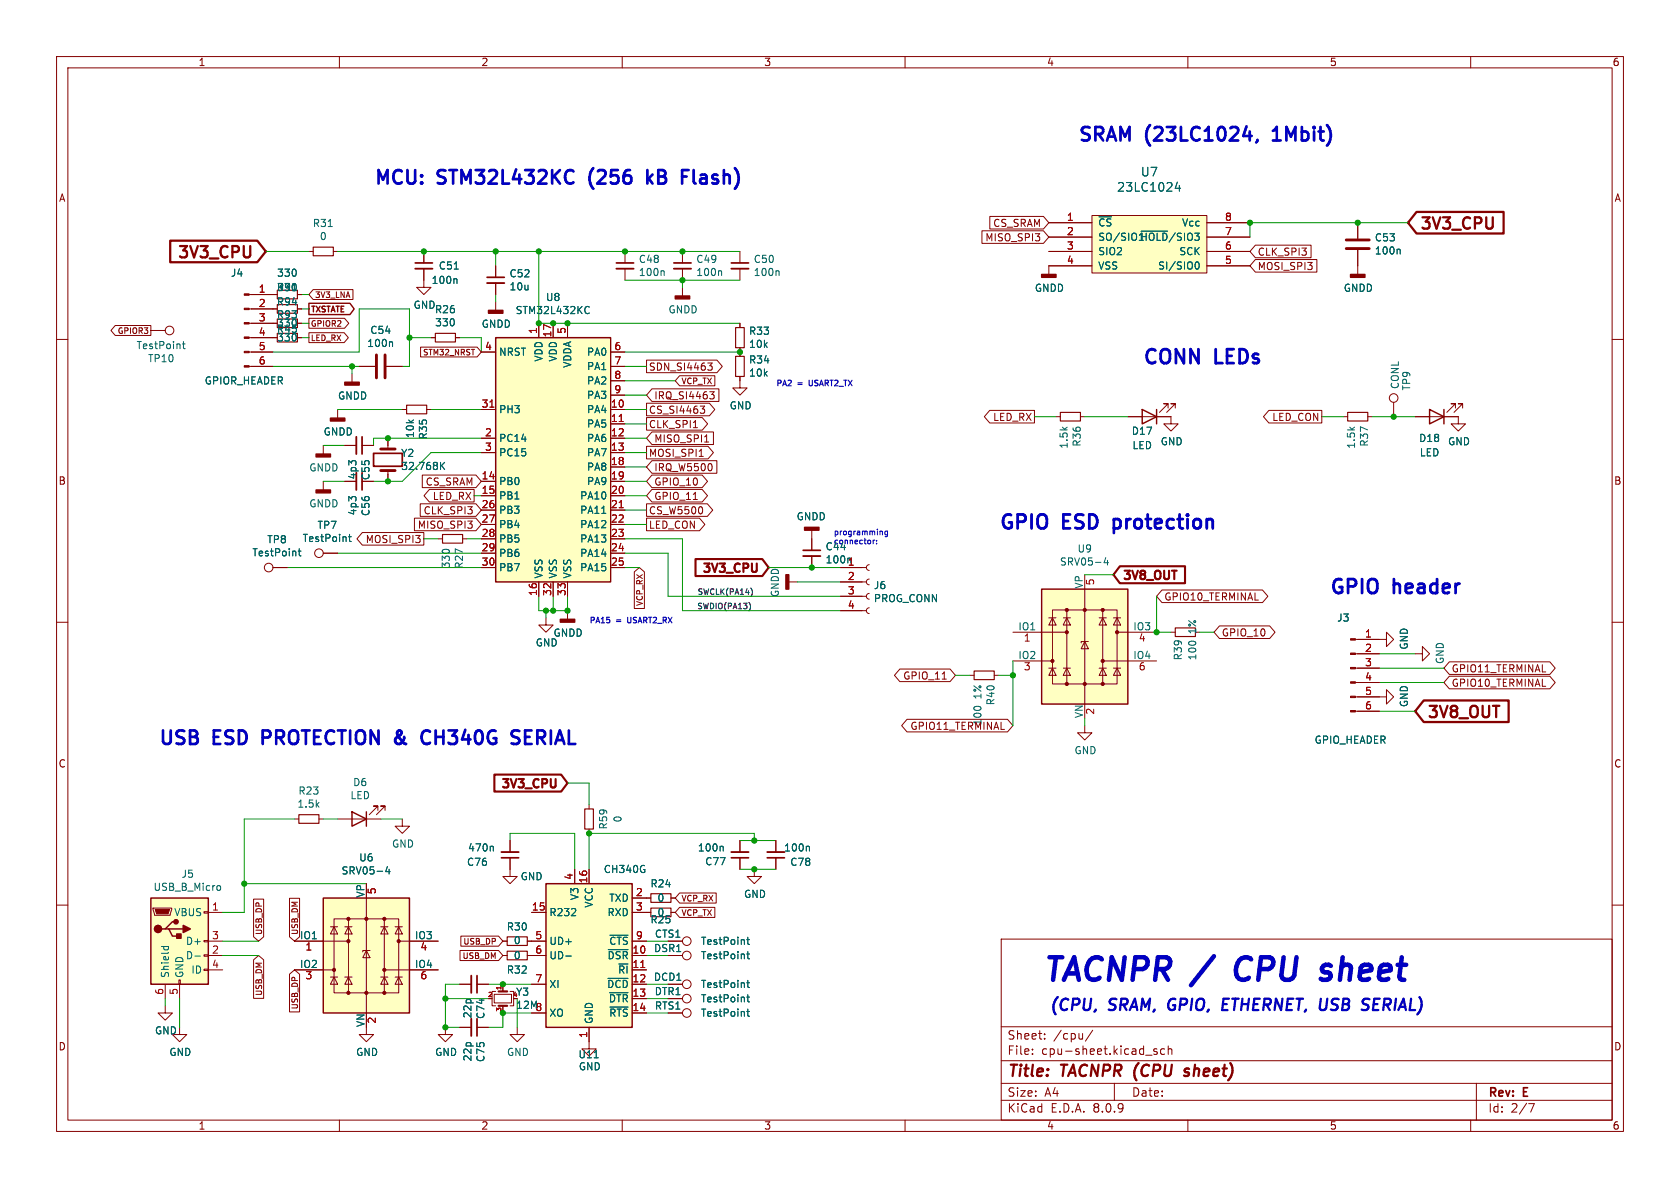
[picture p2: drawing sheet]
<svg xmlns="http://www.w3.org/2000/svg" width="297mm" height="210mm" viewBox="0 0 297 210" stroke-linecap="round" stroke-linejoin="round" font-family="sans-serif">
<g fill="none" stroke="#840000" stroke-width=".18">
<path d="M10 10h277v190h-277zM12 12h273v186h-273zM60 10v2M110 10v2M160 10v2M210 10v2M260 10v2M10 60h2M285 60h2M10 110h2M96.5 109.2v1.3h1.3l-1.3 1.3-1.3-1.3h1.3M285 110h2"/>
<path d="M10 160h2M81.3 174h2M84.3 174h2.1M87.4 175.8h3v1.5h-3zM87.6 175.3h-.6v2.5h.6M88.9 174v1.3M88.9 177.8v1.3M88.9 166.4h.8M90.2 175.3h.6v2.5h-.6M93.2 166.4h.8M177 166h108v32h-108zM285 160h2"/>
<path d="M60 198v2M81.3 181.6h2M84.3 181.6h2.1M91.4 181.6v1.3h1.3l-1.3 1.3-1.2-1.3h1.2M104.1 184.2v1.2h1.3l-1.3 1.3-1.2-1.3h1.2M110 198v2M160 198v2M177 194.5h108M177 191.5h108M177 187.5h108M177 181.5h108M182.5 186.3v.1"/>
<path d="M182.5 185.5v.1M184.7 183.6v.1M184.7 182.8v.1M193.2 182.1l-1.3 2M197 191.5v3M204.5 185.5l-.3-.1-.2 .2v.2l.5 .2v.3h-.5M205.9 185.5l-.4-.1-.3 .3v.4l.1 .2h.6M206.5 185.5l.2-.1 .4 .1 .1 .9M206.5 184.9v1.5M210 198v2M260 198v2M261 191.5v6.5"/>
<path d="M270.2 195.1h1l-.6 1.5"/>
</g>
<path d="M210.2 189a.49 .49 0 0 0-.8 .3l.1 .1 .6 .2 .1 .3-.3 .3-.6-.1" fill="none" stroke="#840000" stroke-width=".4"/>
<path d="M88.1 175.3h1.6M88.1 177.8h1.6" fill="none" stroke="#840000" stroke-width=".38"/>
<path d="M83.3 172.5v3M83.3 180.1v3" fill="none" stroke="#840000" stroke-width=".33"/>
<path d="M84.3 172.5v3M84.3 180.1v3" fill="none" stroke="#840000" stroke-width=".3"/>
<path d="M89.7 165.6h3.5v1.5h-3.5z" fill="none" stroke="#840000" stroke-width=".2"/>
<path d="M96.5 156.2h15.3v25.4h-15.3z" fill="#ffffc2"/>
<path d="M96.5 156.2h15.3v25.4h-15.3z" fill="none" stroke="#840000" stroke-width=".25"/>
<g fill="none" stroke="#840000" stroke-width=".18">
<path d="M100.3 108v1.5M239.6 113h5.5v-1.2l1.3 1.2-1.3 1.3v-1.3M239.6 118.1h4.2M239.6 115.6h4.2M250.2 115.6h1.3v-1.3l1.2 1.3-1.2 1.2v-1.2M239.6 125.7h4.2M239.6 123.2h4.2M239.6 120.7h4.2M90.2 151.6v3.3h1.2l-1.2 1.3-1.3-1.3h1.3M90.2 148.6v2M101.6 153.7v2.5M104.1 142.2v.8"/>
<path d="M104.1 146.6v.7M104.1 153.7v2.5M111.8 158.8h3.3M118.6 158.8h.8M88.9 168.9h.8M93.2 168.9h3.3M94 174h2.5M94 179.1h2.5M94 161.3h2.5M94 166.4h2.5M111.8 168.9h2.5M111.8 171.5h2.5"/>
<path d="M111.8 174h2.5M111.8 176.5h2.5M111.8 179.1h2.5M111.8 161.3h3.3M111.8 166.4h2.5M118.6 161.3h.8M104.1 181.6v2.6"/>
</g>
<path d="M87 149.6l.2 .2v.6M100 169h1M107.5 172.9h3.5M107.5 167.9h3.5M107.8 175.5h3.2M107.8 178h3.2M107.8 165.3h3.2M105 187h.8" fill="none" stroke="#006464" stroke-width=".18"/>
<path d="M113.3 171h.7" fill="none" stroke="#a90000" stroke-width=".18"/>
<path d="M103.4 143h1.5v3.6h-1.5zM115.1 158h3.5v1.5h-3.5zM89.7 168.1h3.5v1.6h-3.5zM115.1 160.5h3.5v1.6h-3.5z" fill="none" stroke="#840000" stroke-width=".2"/>
<path d="M99.1 109.5h2.5v.5h-2.5z" fill="#840000" stroke="#840000" stroke-width=".25"/>
<path d="M88.6 150.6h3.1" fill="none" stroke="#840000" stroke-width=".33"/>
<path d="M88.6 151.6h3.1" fill="none" stroke="#840000" stroke-width=".3"/>
<g fill="#840000" stroke="#840000" stroke-width=".18">
<path d="M238.8 125.6h.8v.3h-.8z"/>
<path d="M238.8 123.1h.8v.2h-.8z"/>
<path d="M238.8 120.5h.8v.3h-.8z"/>
<path d="M238.8 118h.8v.2h-.8z"/>
<path d="M238.8 115.4h.8v.3h-.8z"/>
<path d="M238.8 112.9h.8v.3h-.8z"/>
</g>
<path d="M87.6 59.7h20.3v43.2h-20.3z" fill="#ffffc2"/>
<path d="M87.6 59.7h20.3v43.2h-20.3z" fill="none" stroke="#840000" stroke-width=".25"/>
<g fill="none" stroke="#840000" stroke-width=".18">
<path d="M74.9 47.5v3.3h1.3l-1.3 1.3-1.2-1.3h1.2M74.9 44.5v2M76.2 59.7h.8M80.5 59.7h.8M87.6 47v2M87.6 50v2.1M87.6 53.3v1.6M95.2 57.2v2.5M97.8 57.2v2.5M100.3 57.2v2.5M110.5 44.5v2M110.5 47.5v2"/>
<path d="M120.6 44.5v2M120.6 47.5v2M120.6 50.8v1.5M71.1 72.4h.8M75.4 72.4h.8M85.1 72.4h2.5M85.1 77.5h2.5M85.1 62.2h2.5M107.9 72.4h2.6M107.9 74.9h2.6M107.9 77.5h2.6M107.9 62.2h2.6"/>
<path d="M107.9 64.8h2.6M107.9 67.3h2.6M107.9 69.9h2.6M85.1 80h2.5M85.1 85.1h2.5M85.1 87.6h2.5M85.1 90.2h2.5M85.1 92.7h2.5M85.1 95.3h2.5M85.1 97.8h2.5M107.9 80h2.6M107.9 85.1h2.6"/>
<path d="M107.9 87.6h2.6M107.9 82.6h2.6M107.9 90.2h2.6M107.9 92.7h2.6M107.9 95.3h2.6M107.9 97.8h2.6M85.1 100.3h2.5M95.2 102.9v2.5M97.8 102.9v2.5M100.3 102.9v2.5M107.9 100.3h2.6"/>
</g>
<path d="M86.6 72h.7M109.5 74.5h.7M109.5 89.8h.7" fill="none" stroke="#a90000" stroke-width=".18"/>
<path d="M80.3 47.6h.7M80.6 49.3l.2 .1v.7M103.6 54.2h.3l.3 .1M104.2 55.3l-.3 .1h-.3M117.2 47.9l.2 .1v.7M127.4 47.9l.2 .1v.7M106.4 90.7h.7" fill="none" stroke="#006464" stroke-width=".18"/>
<path d="M77 58.9h3.5v1.6h-3.5zM71.9 71.6h3.5v1.6h-3.5z" fill="none" stroke="#840000" stroke-width=".2"/>
<path d="M73.4 47.5h3.1M86.1 50h3.1M109 47.5h3M119.1 47.5h3.1" fill="none" stroke="#840000" stroke-width=".33"/>
<path d="M73.4 46.5h3.1M86.1 49h3.1M109 46.5h3M119.1 46.5h3.1" fill="none" stroke="#840000" stroke-width=".3"/>
<g fill="#840000" stroke="#840000" stroke-width=".25">
<path d="M119.4 52.3h2.5v.5h-2.5z"/>
<path d="M86.4 54.9h2.5v.5h-2.5z"/>
</g>
<path d="M26.7 158.8h10.1v15.2h-10.1z" fill="#ffffc2"/>
<path d="M201.9 72.4l2.6 1.3-2.6 1.2zM204.5 72.4v2.5M252.7 72.4l2.6 1.3-2.6 1.2zM255.3 72.4v2.5M26.7 158.8h10.1v15.2h-10.1zM62.2 143.5l2.6 1.3-2.6 1.3zM64.8 143.5v2.6M29.2 164.2h.6l.7 1.3h1.2M29.8 164.2h2.6M31.1 162.9h-.6l-1.3 1.3h-.6" fill="none" stroke="#840000" stroke-width=".25"/>
<g fill="#840000" stroke="#840000" stroke-width=".25">
<path d="M32.4 163.6l1.3 .6-1.3 .6z"/>
<path d="M31.2 165.1h.8v.8h-.8z"/>
<path d="M138.9 101.6h.5v2.5h-.5z"/>
<path d="M238.8 48.5h2.5v.5h-2.5z"/>
<path d="M142.2 93.2h2.6v.5h-2.6z"/>
<circle cx="27.9" cy="164.2" r=".63"/>
<circle cx="31.1" cy="162.9" r=".38"/>
</g>
<g fill="none" stroke="#840000" stroke-width=".18">
<path d="M240 39.4v2.8M130.8 44.5v2M130.8 47.5v2M130.8 57.2v.7M240 44.2v4.3M130.8 61.5v1.5M130.8 66.5v.8M186.7 73.7h.8M191 73.7h.8M199.4 73.7h7.6v1.2h1.3l-1.3 1.3-1.3-1.3h1.3M206.5 72.1v-.7h-.8h.8l-1.5 1.5M207.8 72.1v-.7h-.8h.8l-1.6 1.5"/>
<path d="M246.4 71.1v2.6M250.2 73.7h7.6v1.2h1.3l-1.3 1.3-1.3-1.3h1.3M257.3 72.1v-.7h-.8h.8l-1.5 1.5M258.6 72.1v-.7h-.8h.8l-1.6 1.5M143.5 93.7v1.6M153.7 99.8l-.4 .2-.1 .3 .1 .4 .4 .1M139.4 102.9h1.6M148.6 108h4.6M148.6 105.4h4.6M148.6 102.9h4.6M148.6 100.3h4.6M153.7 107.4l-.4 .2-.1 .4 .1 .3 .4 .2"/>
<path d="M153.7 104.9l-.4 .2-.1 .3 .1 .4 .4 .1M153.7 102.4l-.4 .1-.1 .4 .1 .3 .4 .2M52.1 144.8h.7M56.4 144.8h.7M59.7 144.8h7.6M66.8 143.3v-.8h-.8h.8l-1.5 1.5M68.1 143.3v-.8h-.8h.8l-1.6 1.5M27.1 160.5h3.3v.3l-.3 1h-2.8zM29.2 177.8v1.3h1.3l-1.3 1.2-1.3-1.2h1.3M29.2 174v2.5M31.6 173.2h.3v.8h-.3zM31.7 174v2.5"/>
<path d="M36.1 171.3h.7v.3h-.7zM36.1 168.8h.7v.2h-.7zM36.1 166.2h.7v.3h-.7zM36.1 161.2h.7v.2h-.7zM36.8 161.3h2.6M36.8 168.9h2.6M36.8 166.4h2.6M36.8 171.5h2.6M31.7 181.6v1.3h1.3l-1.3 1.3-1.2-1.3h1.2"/>
<circle cx="246.4" cy="70.4" r=".76"/>
</g>
<path d="M27.4 160.8h2.6l-.3 .7h-2z" fill="#840000" stroke="#840000" stroke-width=".18"/>
<path d="M137.6 47.9l.1 .1v.7M247.4 44.1l.1 .1v.7M38.6 156.6h.3l.1 .2-.1 .5-.3 .1M28.5 167.3h1.3M29 167.3l-.1 .4M29.7 167.3l.1 .4M34.4 169h1" fill="none" stroke="#006464" stroke-width=".18"/>
<path d="M130 57.9h1.6v3.6h-1.6zM130 63h1.6v3.5h-1.6zM187.5 72.9h3.5v1.5h-3.5zM52.8 144h3.6v1.5h-3.6z" fill="none" stroke="#840000" stroke-width=".2"/>
<path d="M129.3 47.5h3" fill="none" stroke="#840000" stroke-width=".33"/>
<path d="M129.3 46.5h3" fill="none" stroke="#840000" stroke-width=".3"/>
<path d="M238 43.9h4.1M238 42.4h4.1" fill="none" stroke="#840000" stroke-width=".51"/>
<path d="M193 38.1h20.4v10.2h-20.4z" fill="#ffffc2"/>
<g fill="none" stroke="#840000" stroke-width=".18">
<path d="M185.4 39.4h7.6M193 38.1h20.4v10.2h-20.4zM213.4 39.4h7.6M54.6 44.5h.8M58.9 44.5h.8M185.4 41.9h7.6M185.4 44.5h7.6M193 47h-7.6v1.5M213.4 41.9h7.6M213.4 44.5h7.6M213.4 47h7.6M130.8 67.3v1.3h1.3l-1.3 1.3-1.3-1.3h1.3"/>
<path d="M237.5 73.7h.8M241.8 73.7h.8M143.5 95.3v2M143.5 98.3v2M243.8 123.2h1.3v-1.3l1.3 1.3-1.3 1.3v-1.3M130.8 148.6v2M130.8 151.6v2.1M133.3 153.7v1.2h1.3l-1.3 1.3-1.2-1.3h1.2M137.2 148.6v2M137.2 151.6v2.1M118.1 166.4h2.5M118.1 168.9h2.5"/>
<path d="M118.1 176.5h2.5M118.1 179.1h2.5M118.1 174h2.5"/>
<circle cx="121.4" cy="179.1" r=".76"/>
<circle cx="121.4" cy="174" r=".76"/>
<circle cx="121.4" cy="168.9" r=".76"/>
<circle cx="121.4" cy="166.4" r=".76"/>
<circle cx="121.4" cy="176.5" r=".76"/>
</g>
<g fill="none" stroke="#006464" stroke-width=".18">
<path d="M208.1 32.2l-.3 1.1h.9M208.5 32.8v1M58 40.1h.8M201.7 40.9h4.7M211.3 46.5l.3-.2a.68 .68 0 0 1 .4 .6 .68 .68 0 0 1-.4 .7l-.3-.3M127.7 149.6l.2 .2v.6M142.9 149.6l.2 .2v.6M132 166.1h.5M132 168.6h.5M132 176.3h.5M132 178.8h.5M132 173.7h.5"/>
<path d="M132.2 165.7v1.1l.3 .1M132.2 168.2v1.1l.3 .2M132.2 173.3v1.1l.3 .2M132.2 175.8v1.1l.3 .2M132.2 178.4v1.1l.3 .1"/>
</g>
<path d="M184.1 48.5h2.6v.5h-2.6z" fill="#840000" stroke="#840000" stroke-width=".25"/>
<path d="M55.4 43.7h3.5v1.5h-3.5zM238.3 72.9h3.5v1.5h-3.5z" fill="none" stroke="#840000" stroke-width=".2"/>
<path d="M142 98.3h3M129.3 150.6h3M135.6 150.6h3.1" fill="none" stroke="#840000" stroke-width=".33"/>
<path d="M142 97.3h3M129.3 151.6h3M135.6 151.6h3.1" fill="none" stroke="#840000" stroke-width=".3"/>
<path d="M184.1 104.1h15.3v20.4h-15.3z" fill="#ffffc2"/>
<g fill="none" stroke="#840000" stroke-width=".18">
<path d="M48.3 52.1h.7M52.6 52.1h.7M59.7 72.4v1.5M61 78.7h2M63.5 64.8h2.8M64 78.7h2M68.3 64.8h2.8M68.6 77.5v1.9M57.1 97.8h2.6M57.1 85.1v1.5M68.6 83.2v1.9M77.5 95.3h.7"/>
<path d="M81.8 95.3h.7M48.3 100.3h2.5M171.4 119.4h.8M175.8 119.4h.7M179.1 111.8h9.5M179.1 116.8h7M185.4 118.1h1.3M185.4 109.2h1.3M186.1 107.8h11.4v13.1h-11.4zM186.1 118.1l.6 1.3h-1.3zM186.1 109.2l.6 1.3h-1.3zM188 118.1h1.2"/>
<path d="M188 109.2h1.2M188.6 118.1l.6 1.3h-1.2zM188.6 109.2l.6 1.3h-1.2zM188.6 107.8v13.1M191.8 113.4l.6 1.3h-1.3zM191.8 104.1v20.4M192.4 113.4h-1.3v.3M194.3 118.1h1.3M194.3 109.2h1.3M194.9 118.1l.7 1.3h-1.3zM194.9 109.2l.7 1.3h-1.3zM194.9 107.8v13.1"/>
<path d="M194.9 116.8h9.6M196.8 118.1h1.3M196.8 109.2h1.3M197.5 118.1l.6 1.3h-1.3zM197.5 109.2l.6 1.3h-1.3zM197.5 111.8h7M207 111.8h.8M191.8 128.3v1.2h1.2l-1.2 1.3-1.3-1.3h1.3M64.8 181.6v1.3h1.2l-1.2 1.3-1.3-1.3h1.3"/>
<circle cx="56.4" cy="97.8" r=".76"/>
<circle cx="47.5" cy="100.3" r=".76"/>
</g>
<path d="M184.1 104.1h15.3v20.4h-15.3z" fill="none" stroke="#840000" stroke-width=".25"/>
<g fill="#840000" stroke="#840000" stroke-width=".18">
<circle cx="186.1" cy="116.8" r=".28"/>
<circle cx="188.6" cy="120.9" r=".28"/>
<circle cx="188.6" cy="111.8" r=".28"/>
<circle cx="188.6" cy="107.8" r=".28"/>
<circle cx="191.8" cy="120.9" r=".28"/>
<circle cx="191.8" cy="107.8" r=".28"/>
<circle cx="194.9" cy="120.9" r=".28"/>
<circle cx="194.9" cy="116.8" r=".28"/>
<circle cx="194.9" cy="107.8" r=".28"/>
<circle cx="197.5" cy="111.8" r=".28"/>
</g>
<path d="M51.7 51.4h.7M69.2 60.4l.2 .2v.7M52.7 97.4h.5M52.9 97v1.1l.3 .2M61.6 94.9h.5M61.8 94.5v1l.3 .2M78.1 82.3l.5 .7M78.6 81.7l-.7 .8M195.5 98.6l-.3 .9h.8M195.8 99v.9" fill="none" stroke="#006464" stroke-width=".18"/>
<path d="M49 51.3h3.6v1.5h-3.6zM78.2 94.5h3.6v1.5h-3.6zM172.2 118.6h3.6v1.5h-3.6zM207.8 111h3.5v1.5h-3.5z" fill="none" stroke="#840000" stroke-width=".2"/>
<path d="M64 77.2v3.1M66 80.1h5.1v2.3h-5.1z" fill="none" stroke="#840000" stroke-width=".3"/>
<path d="M66.5 62.7v4.1M67.3 79.4h2.5M68.1 62.7v4.1M67.3 83.2h2.5" fill="none" stroke="#840000" stroke-width=".51"/>
<g fill="#840000" stroke="#840000" stroke-width=".25">
<path d="M58.4 73.9h2.6v.5h-2.6z"/>
<path d="M55.9 86.6h2.5v.5h-2.5z"/>
</g>
<path d="M63 77.2v3.1" fill="none" stroke="#840000" stroke-width=".33"/>
<path d="M57.1 158.8h15.3v20.3h-15.3z" fill="#ffffc2"/>
<g fill="none" stroke="#840000" stroke-width=".18">
<path d="M175 38.3h9.5l.9 1.1-.9 1.1h-9.5zM185.4 39.4h7.6M213.4 39.4h7.6M240 39.4v2.8M20.4 57.5h6.3v1.8h-6.3l-.8-.9zM26.7 58.4h2.5M44 59.7h5M44 54.6h5M44 57.2h5M44 52.1h5M52.6 59.7h.7M52.6 54.6h.7"/>
<path d="M52.6 57.2h.7M52.6 52.1h.7M54.6 56.3h6.3l.8 .9-.8 .8h-6.3zM54.6 58.8h6.2l.8 .9-.8 .9h-6.2zM55.4 51.2h7v1.7h-7l-.8-.8zM74.9 44.5v2M74.9 47.5v2M76.2 59.7h.8M80.5 59.7h.8M87.6 47v2M87.6 50v2.1M95.2 57.2v2.5"/>
<path d="M97.8 57.2v2.5M100.3 57.2v2.5M130.8 57.2v.7M173.6 40.8h10.9l.9 1.1-.9 1.1h-10.9zM185.4 41.9h7.6M185.4 44.5h7.6M185.4 47h7.6M213.4 41.9h7.6M213.4 44.5h7.6M213.4 47h7.6M221.9 43.3h9.9v2.3h-9.9l-.9-1.1zM221.9 45.9h10.9v2.2h-10.9l-.9-1.1z"/>
<path d="M240 44.2v2.8M44 64.8h4.3M44 62.2h4.3M57.1 78.7v1.6M61 78.7h2M62.2 66v1.6M63.5 64.8h2.8M64 78.7h2M68.3 64.8h2.8M68.6 77.5v1.2M71.1 72.4h.8M74.4 61.4h9.9l.8 .8-.8 .9h-9.9z"/>
<path d="M75.4 72.4h.8M85.1 62.2h2.5M85.1 72.4h2.5M85.1 77.5h2.5M107.9 64.8h2.6M107.9 62.2h2.6M107.9 72.4h2.6M107.9 74.9h2.6M107.9 77.5h2.6M107.9 67.3h2.6M107.9 69.9h2.6M114.3 78.9h10.9l.9 1.1-.9 1.1h-10.9z"/>
<path d="M114.3 71.3h11.1l1 1.1-1 1.1h-11.1zM114.3 73.8h9.8l1 1.1-1 1.1h-9.8zM114.3 63.7h12.4l1 1.1-1 1.1h-12.4zM115.3 76.4h10.8v2.2h-10.8l-1-1.1zM115.3 68.7h11.8v2.3h-11.8l-1-1.1zM120.1 66.4h6.3v1.8h-6.3l-.7-.9zM122.6 75.6h.7M123.8 71.8h.8l-.4 .5 .3 .1 .1 .4-.3 .3h-.3M124.6 78.1h.7M125.1 64.2h.8l-.4 .5 .3 .1 .1 .4-.2 .2h-.4M125.5 69.3h.8l-.5 .4 .4 .2 .1 .4-.3 .2h-.4M130.8 61.5v1.5"/>
<path d="M130.8 66.5v.8M175 72.5h7.9v2.3h-7.9l-1-1.1zM199.4 73.7h2.5M204.5 73.7h2.5M224.3 72.5h9.4v2.3h-9.4l-.9-1.1zM250.2 73.7h2.5M255.3 73.7h2.5M57.1 97.8h2.6M61 85.1h2M64.1 94.1h10.8v2.3h-10.8l-1-1.1zM68.6 83.8v1.3M73.3 91.6h10.8l1 1.1-1 1.1h-10.8z"/>
<path d="M74.3 89.1h9.8l1 1.1-1 1.1h-9.8zM74.7 84h9.4l1 1.1-1 1.1h-9.4zM75.9 86.5h7.9v2.2h-7.9l-.9-1.1zM85.1 85.1h2.5M85.1 97.8h2.5M85.1 80h2.5M85.1 87.6h2.5M85.1 90.2h2.5M85.1 92.7h2.5M85.1 95.3h2.5M107.9 85.1h2.6M107.9 97.8h2.6"/>
<path d="M107.9 80h2.6M107.9 87.6h2.6M107.9 82.6h2.6M107.9 90.2h2.6M107.9 92.7h2.6M107.9 95.3h2.6M114.3 91.6h9.4l.9 1.1-.9 1.1h-9.4zM114.3 89.1h10.8l.9 1.1-.9 1.1h-10.8zM115.3 81.4h11.4v2.3h-11.4l-1-1.1zM115.3 84h8.8l1 1.1-1 1.1h-8.8l-1-1.1zM115.3 86.5h8.8l1 1.1-1 1.1h-8.8l-1-1.1zM122.6 88.3h.7"/>
<path d="M123.6 80.7h.7M125.8 82.2v.8M143.5 95.3v2M143.5 98.3v2M48.3 100.3h2.5M85.1 100.3h2.5M95.2 102.9v2.5M97.8 102.9v2.5M100.3 102.9v2.5M107.9 100.3h2.6M112.1 101.1l.9-.8 .9 .8v6.5h-1.8zM148.6 100.3h3.8"/>
<path d="M148.6 102.9h3.8M148.6 105.4h3.8M148.6 108h3.8M159.1 118.3h8.9l.9 1.1-.9 1.1h-8.9l-1-1.1zM205.4 104.3h17.8l.9 1.1-.9 1.1h-17.8l-.9-1.1zM215.6 110.6h8.9l.9 1.2-.9 1.1h-8.9l-1-1.1zM240 113h3.8M240 115.6h3.8M240 118.1h3.8M256.2 119.5h17.8l.9 1.2-.9 1.1h-17.8l-.9-1.1zM256.2 117h17.8l.9 1.1-.9 1.1h-17.8l-.9-1.1zM160.3 127.2h17.8l1 1.1-1 1.1h-17.8l-.9-1.1z"/>
<path d="M166.6 120.1h.7M240 120.7h3.8M240 123.2h3.8M240 125.7h3.8M44.8 158.9h1.8v6.7l-.9 .8-.9-.8zM51.2 158.8h1.8v6.8l-.9 .8-.9-.8zM64.8 158.8v20.3M71.1 144.8v1.3h1.3l-1.3 1.2-1.3-1.2h1.3M90.2 148.6v2M90.2 151.6v2.1M101.6 153.7v2.5M104.1 153.7v2.5"/>
<path d="M111.8 158.8h3.3M118.6 158.8h.8M120.1 157.9h6.5v1.7h-6.5l-.7-.8zM130.8 148.6v2M130.8 151.6v2.1M137.2 148.6v2M137.2 151.6v2.1M44.8 169.7l.9-.8 .9 .8v6.8h-1.8zM51.2 172.2l.9-.7 .9 .7v6.7h-1.8zM52.1 166.4h9.5M52.1 171.5h7M58.4 172.7h1.3"/>
<path d="M58.4 163.8h1.3M59.1 162.4h11.4v13.1h-11.4zM59.1 172.7l.6 1.3h-1.3zM59.1 163.8l.6 1.3h-1.3zM61 172.7h1.2M61 163.8h1.2M61.6 172.7l.6 1.3h-1.2zM61.6 163.8l.6 1.3h-1.2zM61.6 162.4v13.1M64.8 168l.6 1.3h-1.3zM65.4 168h-1.3v.3M67.3 172.7h1.3"/>
<path d="M67.3 163.8h1.3M67.9 172.7l.7 1.3h-1.3zM67.9 163.8l.7 1.3h-1.3zM67.9 162.4v13.1M67.9 171.5h9.6M69.8 172.7h1.3M69.8 163.8h1.3M70.5 172.7l.6 1.3h-1.3zM70.5 163.8l.6 1.3h-1.3zM70.5 166.4h7M81.3 174h2M81.3 168h6.8l.8 .9-.8 .9h-6.8z"/>
<path d="M81.5 165.5h6.6l.8 .9-.8 .9h-6.6zM84.3 174h2.1M88.9 166.4h.8M88.9 168.9h.8M88.9 174v1.3M88.9 177.8v1.3M93.2 166.4h3.3M93.2 168.9h3.3M94 174h2.5M94 179.1h2.5M94 161.3h2.5M111.8 166.4h2.5"/>
<path d="M111.8 171.5h2.5M111.8 174h2.5M111.8 168.9h2.5M111.8 176.5h2.5M111.8 179.1h2.5M111.8 161.3h3.3M118.1 166.4h2.5M118.1 174h2.5M118.1 168.9h2.5M118.1 176.5h2.5M118.1 179.1h2.5M118.6 161.3h.8"/>
<path d="M120.1 160.4h6.3v1.8h-6.3l-.7-.9zM78.7 181.6v1.3h1.3l-1.3 1.3-1.2-1.3h1.2M81.3 181.6h2M84.3 181.6h2.1M104.1 181.6v2.6"/>
<circle cx="30" cy="58.4" r=".76"/>
</g>
<path d="M54.6 53.6h7.3l.7 1-.7 1h-7.3zM57.1 158.8h15.3v20.3h-15.3z" fill="none" stroke="#840000" stroke-width=".25"/>
<g fill="#840000" stroke="#840000" stroke-width=".18">
<path d="M43.2 64.6h.8v.3h-.8z"/>
<path d="M43.2 62.1h.8v.3h-.8z"/>
<path d="M43.2 59.6h.8v.2h-.8z"/>
<path d="M43.2 57h.8v.3h-.8z"/>
<path d="M43.2 54.5h.8v.2h-.8z"/>
<path d="M43.2 51.9h.8v.3h-.8z"/>
<circle cx="59.1" cy="171.5" r=".28"/>
<circle cx="61.6" cy="175.5" r=".28"/>
<circle cx="61.6" cy="166.4" r=".28"/>
<circle cx="61.6" cy="162.4" r=".28"/>
<circle cx="64.8" cy="175.5" r=".28"/>
<circle cx="64.8" cy="162.4" r=".28"/>
<circle cx="67.9" cy="175.5" r=".28"/>
<circle cx="67.9" cy="171.5" r=".28"/>
<circle cx="67.9" cy="162.4" r=".28"/>
<circle cx="70.5" cy="166.4" r=".28"/>
</g>
<g fill="none" stroke="#006464" stroke-width=".18">
<path d="M208.1 32.2l-.3 1.1h.9M208.5 32.8v1M51.7 51.4h.7M80.3 47.6h.7M80.6 49.3l.2 .1v.7M103.6 54.2h.3l.3 .1M104.2 55.3l-.3 .1h-.3M201.7 40.9h4.7M211.3 46.5l.3-.2a.68 .68 0 0 1 .4 .6 .68 .68 0 0 1-.4 .7l-.3-.3M247.4 44.1l.1 .1v.7M32.2 60.8h.5M32.4 60.4v1.1l.3 .1"/>
<path d="M69.2 60.4l.2 .2v.7M52.7 97.4h.5M52.9 97v1.1l.3 .2M61.6 94.9h.5M61.8 94.5v1l.3 .2M78.1 82.3l.5 .7M78.6 81.7l-.7 .8M106.4 90.7h.7M68.5 153.2l-.3 .9h.8M68.8 153.7v.8M87 149.6l.2 .2v.6M127.7 149.6l.2 .2v.6"/>
<path d="M142.9 149.6l.2 .2v.6M100 169h1M107.5 172.9h3.5M107.5 167.9h3.5M107.8 175.5h3.2M107.8 178h3.2M107.8 165.3h3.2M132 173.7h.5M132 178.8h.5M132 176.3h.5M132 168.6h.5M132 166.1h.5"/>
<path d="M132.2 165.7v1.1l.3 .1M132.2 168.2v1.1l.3 .2M132.2 173.3v1.1l.3 .2M132.2 175.8v1.1l.3 .2M132.2 178.4v1.1l.3 .1M105 187h.8"/>
</g>
<path d="M49 58.9h3.6v1.6h-3.6zM49 53.8h3.6v1.6h-3.6zM49 56.4h3.6v1.5h-3.6z" fill="none" stroke="#840000" stroke-width=".2"/>
<g fill="#840000" stroke="#840000" stroke-width=".25">
<path d="M61 67.6h2.5v.5h-2.5z"/>
<path d="M55.9 80.3h2.5v.5h-2.5z"/>
</g>
<path d="M63 83.6v3" fill="none" stroke="#840000" stroke-width=".33"/>
<path d="M64 83.6v3" fill="none" stroke="#840000" stroke-width=".3"/>
<path d="M123 98.8h11.8l1.1 1.5-1.1 1.5h-11.8zM133.8 99.6v1.2l-.3 .3M198 100.1h11.5v3h-11.5l-1.2-1.5zM87.4 136.9h11.8l1.1 1.5-1.1 1.5h-11.8zM98.2 137.7v1.2l-.3 .3" fill="none" stroke="#840000" stroke-width=".38"/>
<path d="M250.4 37.5h15.4v3.8h-15.4l-1.5-1.9zM30.1 42.5h15.4l1.5 2-1.5 1.9h-15.4zM44.2 43.5l-.1 1.8M251.7 123.8h15v3.8h-15l-1.5-1.9z" fill="none" stroke="#840000" stroke-width=".4"/>
<path d="M132.5 106.7l.2 .4-.2 .7M132.7 103.9a1.14 1.14 0 0 1 0 1.6" fill="none" stroke="#0f0f0f" stroke-width=".18"/>
<path d="M154.4 95.5v.6M154.6 95.5l-.2 .2M155 96v.1M155 95.5v.1M155.7 93.9l.3 .1v.5M156.9 93.9h-.3l-.2 .2 .1 .4h.4M156.9 93.9v.8l-.2 .2-.2-.1" fill="none" stroke="#0000c2" stroke-width=".18"/>
<path d="M143 67.2l.1 .9M111 109.1v.9" fill="none" stroke="#0000c2" stroke-width=".2"/>
<g fill="none" stroke="#0000c2" stroke-width=".48">
<path d="M114.4 30.1v2.4M114.7 31.5l.7 1M115.4 30.9l-1 .9M120.6 30.1h1.1M219.8 24h1.5M222.3 24.7l-.2 .5M225 24.8h1.4M225.3 23l-.3 .1M46.4 130.4h1M47.4 129.1h-1v2.4M70.1 131.4l.2 .1 .6-.1M70.2 129.7l.3 .7 .6 .7"/>
<path d="M70.9 129.2l-.4-.1-.3 .4M70.9 129.8l-.8 .6M75.3 129.1l.7 .3M76 131.3l-.7 .2M90.9 129.1l.9 .1M91.4 130.4a.58 .58 0 0 1 .4 .5 .58 .58 0 0 1-.4 .6M92.8 130.3h.8M94 129.1h-1.2v2.4h1.2"/>
</g>
<path d="M196.9 91.8v2.4M196.9 93.3l.3 .1M197.2 91.8l-.3 .1" fill="none" stroke="#0000c2" stroke-width=".49"/>
<path d="M219.1 169.8a2.53 2.53 0 0 0-.1 3.2M234 170.7l.4-.1h.5l.4 .1M234.2 171.9h.6l.3 .2 .1 .5-.2 .4-.4 .2h-.8" fill="none" stroke="#0000c2" stroke-width=".8"/>
<path d="M206.8 176.8a1.27 1.27 0 0 0 0 1.7M216.2 177.5h.7M217.3 176.5h-1l-.2 2.1h.9M234.7 176.5l-.2 1.7M242.8 177.5h.7M243.9 176.5h-.9l-.3 2.1h1" fill="none" stroke="#0000c2" stroke-width=".4"/>
<g fill="none" stroke="#009600" stroke-width=".18">
<path d="M248.9 39.4h-27.9v2.5M47 44.5h7.6M53.3 57.2h1.3M53.3 59.7h1.3M53.3 54.6h1.3M53.3 52.1h1.3M59.7 44.5h71.1M72.4 59.7h3.8M81.3 59.7h3.8v2.5M87.6 44.5v2.5M87.6 52.1v1.2M95.2 44.5v12.7h35.6"/>
<path d="M110.5 49.5h20.3M120.6 49.5v1.3M48.3 62.2h15.2v-7.6h8.9v10.2h-1.3M48.3 64.8h15.2M57.1 78.7h3.9M59.7 72.4h11.4M62.2 64.8v1.2M76.2 72.4h8.9M85.1 77.5h-19.1v1.2M110.5 62.2h20.3M110.5 64.8h3.8M110.5 72.4h3.8"/>
<path d="M110.5 74.9h3.8M110.5 77.5h3.8M110.5 69.9h3.8M110.5 67.3h8.9M182.9 73.7h3.8M191.8 73.7h7.6M233.7 73.7h3.8M242.6 73.7h7.6M57.1 85.1h3.9M59.7 97.8h25.4M74.9 95.3h2.6M82.5 95.3h2.6"/>
<path d="M83.8 87.6h1.3M85.1 80h-8.9l-5.1 5.1h-5.1M110.5 97.8h7.6v7.6h30.5M110.5 95.3h10.1v12.7h28M110.5 87.6h3.8M110.5 80h3.8M110.5 85.1h3.8M110.5 92.7h3.8M110.5 82.6h3.8M110.5 90.2h3.8M50.8 100.3h34.3M95.2 105.4v2.6h5.1v-2.6"/>
<path d="M96.5 108v1.2M97.8 105.4v2.6M110.5 100.3h2.5M135.9 100.3h12.7M141 102.9h7.6M168.9 119.4h2.5M176.5 119.4h2.6M179.1 116.8v11.5M191.8 101.6h5M204.5 105.4v6.4h2.5M212.1 111.8h2.5M243.8 118.1h11.5"/>
<path d="M243.8 115.6h6.4M100.3 138.4h3.8v3.8M191.8 127v1.3M243.8 120.7h11.5M243.8 125.7h6.4M43.2 156.2h21.6M52.1 144.8h-8.9v16.5h-3.8M57.1 144.8h2.6M67.3 144.8h3.8M90.2 148.6v-1.3h11.4v6.4M130.8 148.6h6.4M130.8 153.7h6.4"/>
<path d="M133.3 148.6v-1.3h-29.2v6.4M29.2 176.5v1.3M31.7 176.5v5.1M39.4 168.9h6.3M39.4 166.4h6.3M78.7 176.5h7.7M81.3 174h-2.6v7.6h2.6M86.4 174h7.6M91.4 176.5v5.1M94 179.1h-5.1v2.5h-2.5M114.3 174h3.8M114.3 176.5h3.8"/>
<path d="M114.3 179.1h3.8M114.3 168.9h3.8M114.3 166.4h3.8"/>
</g>
<path d="M86.6 72h.7M109.5 74.5h.7M109.5 89.8h.7M113.3 171h.7" fill="none" stroke="#a90000" stroke-width=".18"/>
<g fill="#009600" stroke="#009600" stroke-width=".18">
<circle cx="62.2" cy="64.8" r=".46"/>
<circle cx="72.4" cy="59.7" r=".46"/>
<circle cx="68.6" cy="77.5" r=".46"/>
<circle cx="68.6" cy="85.1" r=".46"/>
<circle cx="43.2" cy="156.2" r=".46"/>
<circle cx="97.8" cy="57.2" r=".46"/>
<circle cx="95.2" cy="57.2" r=".46"/>
<circle cx="74.9" cy="44.5" r=".46"/>
<circle cx="87.6" cy="44.5" r=".46"/>
<circle cx="95.2" cy="44.5" r=".46"/>
<circle cx="100.3" cy="57.2" r=".46"/>
<circle cx="97.8" cy="108" r=".46"/>
<circle cx="100.3" cy="108" r=".46"/>
<circle cx="96.5" cy="108" r=".46"/>
<circle cx="78.7" cy="181.6" r=".46"/>
<circle cx="78.7" cy="176.5" r=".46"/>
<circle cx="88.9" cy="174" r=".46"/>
<circle cx="179.1" cy="119.4" r=".46"/>
<circle cx="204.5" cy="111.8" r=".46"/>
<circle cx="104.1" cy="147.3" r=".46"/>
<circle cx="88.9" cy="179.1" r=".46"/>
<circle cx="133.3" cy="148.6" r=".46"/>
<circle cx="133.3" cy="153.7" r=".46"/>
<circle cx="130.8" cy="62.2" r=".46"/>
<circle cx="120.6" cy="44.5" r=".46"/>
<circle cx="120.6" cy="49.5" r=".46"/>
<circle cx="110.5" cy="44.5" r=".46"/>
<circle cx="143.5" cy="100.3" r=".46"/>
<circle cx="240" cy="39.4" r=".46"/>
<circle cx="246.4" cy="73.7" r=".46"/>
<circle cx="221" cy="39.4" r=".46"/>
</g>
<g font-size="5.6" fill="#0000c2">
<text x="184.1" y="173.7">TACNPR /</text>
<text x="220.2" y="173.7">CPU</text>
<text x="237" y="173.7">sheet</text>
</g>
<g font-size="3.4" fill="#0000c2">
<text x="201.9" y="64.5">CONN</text>
<text x="215" y="64.5">LEDs</text>
<text x="176.5" y="93.7">GPIO</text>
<text x="188.1" y="93.7">ESD</text>
<text x="198" y="93.7">protection</text>
<text x="234.9" y="105.2">GPIO</text>
<text x="246.5" y="105.2">header</text>
</g>
<g font-size="3.3" fill="#0000c2">
<text x="190.5" y="25.2">SRAM</text>
<text x="202.7" y="25.2">(23LC1024,</text>
<text x="226.2" y="25.2">1Mbit)</text>
<text x="66" y="32.8">MCU:</text>
<text x="77.6" y="32.8">STM32L432KC</text>
<text x="105.2" y="32.8">(256</text>
<text x="116.4" y="32.8">kB</text>
<text x="123.5" y="32.8">Flash)</text>
<text x="27.9" y="131.8">USB</text>
<text x="37.9" y="131.8">ESD</text>
<text x="47.5" y="131.8">PROTECTION</text>
<text x="71.8" y="131.8">&amp;</text>
<text x="77.6" y="131.8">CH340G</text>
<text x="94.5" y="131.8">SERIAL</text>
</g>
<g font-size="2.8" fill="#840000">
<text x="250.9" y="41.1">3V3_CPU</text>
<text x="31" y="46.2">3V3_CPU</text>
<text x="252.2" y="127.5">3V8_OUT</text>
<text x="178" y="190.9">Title:</text>
<text x="187.7" y="190.9">TACNPR (CPU</text>
<text x="211.1" y="190.9">sheet)</text>
</g>
<g font-size="2.8" fill="#0000c2">
<text x="185.4" y="178.8">(CPU,</text>
<text x="196.2" y="178.8">SRAM,</text>
<text x="207.4" y="178.8">GPIO,</text>
<text x="217.7" y="178.8">ETHERNET,</text>
<text x="235.7" y="178.8">USB</text>
<text x="244.1" y="178.8">SERIAL)</text>
</g>
<g font-size="2.1" fill="#006464">
<text x="197.4" y="34.1">23LC1024</text>
<text x="201.6" y="31.4">U7</text>
</g>
<g font-size="2.1" fill="#840000">
<text x="123.7" y="101.7">3V3_CPU</text>
<text x="198.4" y="103">3V8_OUT</text>
<text x="88.1" y="139.8">3V3_CPU</text>
<text x="178" y="184">Sheet:</text>
<text x="186.2" y="184">/cpu/</text>
<text x="178" y="186.7">File:</text>
<text x="184.1" y="186.7">cpu-sheet.kicad_sch</text>
<text x="178" y="196.9">KiCad</text>
<text x="178" y="194.1">Size:</text>
<text x="184.7" y="194.1">A4</text>
<text x="185.7" y="196.9">E.D.A.</text>
<text x="193.3" y="196.9">8.0.9</text>
<text x="200" y="194.1">Date:</text>
<text x="263" y="194.3">Rev:</text>
<text x="263" y="196.9">Id:</text>
<text x="267.1" y="196.9">2/7</text>
<text x="269.4" y="194.3">E</text>
</g>
<g font-size="1.8" fill="#840000">
<text x="35" y="11.9">1</text>
<text x="85" y="11.9">2</text>
<text x="135" y="11.9">3</text>
<text x="185" y="11.9">4</text>
<text x="235" y="11.9">5</text>
<text x="285" y="11.9">6</text>
<text x="10.3" y="35.9">A</text>
<text x="285.3" y="35.9">A</text>
<text x="175.5" y="40.3">CS_SRAM</text>
<text x="174.1" y="42.9">MISO_SPI3</text>
<text x="222.2" y="45.4">CLK_SPI3</text>
<text x="222.2" y="47.9">MOSI_SPI3</text>
<text x="114.6" y="65.7">SDN_SI4463</text>
<text x="115.6" y="70.8">IRQ_SI4463</text>
<text x="114.6" y="73.3">CS_SI4463</text>
<text x="114.6" y="75.9">CLK_SPI1</text>
<text x="175.5" y="74.6">LED_RX</text>
<text x="224.8" y="74.6">LED_CON</text>
<text x="114.6" y="81">MOSI_SPI1</text>
<text x="115.6" y="78.4">MISO_SPI1</text>
<text x="115.6" y="83.5">IRQ_W5500</text>
<text x="10.3" y="85.9">B</text>
<text x="65.5" y="85" transform="rotate(-90 65.5 85)">C55</text>
<text x="75.2" y="86">CS_SRAM</text>
<text x="76.4" y="88.6">LED_RX</text>
<text x="115.6" y="86">GPIO_10</text>
<text x="115.6" y="88.6">GPIO_11</text>
<text x="285.3" y="85.9">B</text>
<text x="73.8" y="93.7">MISO_SPI3</text>
<text x="74.8" y="91.1">CLK_SPI3</text>
<text x="114.6" y="93.7">LED_CON</text>
<text x="114.6" y="91.1">CS_W5500</text>
<text x="64.6" y="96.2">MOSI_SPI3</text>
<text x="205.7" y="106.4">GPIO10_TERMINAL</text>
<text x="215.9" y="112.7">GPIO_10</text>
<text x="256.5" y="119.1">GPIO11_TERMINAL</text>
<text x="159.6" y="120.3">GPIO_11</text>
<text x="256.5" y="121.6">GPIO10_TERMINAL</text>
<text x="160.8" y="129.2">GPIO11_TERMINAL</text>
<text x="173.7" y="128.3" transform="rotate(-90 173.7 128.3)">100</text>
<text x="10.3" y="135.9">C</text>
<text x="285.3" y="135.9">C</text>
<text x="10.3" y="185.9">D</text>
<text x="285.3" y="185.9">D</text>
<text x="35" y="199.9">1</text>
<text x="85" y="199.9">2</text>
<text x="135" y="199.9">3</text>
<text x="185" y="199.9">4</text>
<text x="235" y="199.9">5</text>
<text x="285" y="199.9">6</text>
</g>
<g font-size="1.8" fill="#006464">
<text x="55.2" y="40.3">R31</text>
<text x="194.1" y="40.2">~{CS}</text>
<text x="208.9" y="40.2">Vcc</text>
<text x="56.4" y="42.6">0</text>
<text x="77.5" y="47.9">C51</text>
<text x="112.8" y="46.7">C48</text>
<text x="123" y="46.7">C49</text>
<text x="133.2" y="46.7">C50</text>
<text x="194.1" y="42.8">SO/SIO1 ~{HOLD}/SIO3</text>
<text x="194.1" y="45.3">SIO2</text>
<text x="194.1" y="47.9">VSS</text>
<text x="204.6" y="47.9">SI/SIO0</text>
<text x="208.4" y="45.3">SCK</text>
<text x="243" y="45.2">100n</text>
<text x="243" y="42.9">C53</text>
<text x="40.7" y="49.1">J4</text>
<text x="48.9" y="51.7">R91</text>
<text x="48.9" y="49.1">330</text>
<text x="48.9" y="51.7">330</text>
<text x="76.2" y="50.4">100n</text>
<text x="90" y="49.2">C52</text>
<text x="90" y="51.5">10u</text>
<text x="96.4" y="53.4">U8</text>
<text x="112.8" y="49">100n</text>
<text x="123" y="49">100n</text>
<text x="133.2" y="49">100n</text>
<text x="182.8" y="51.8">GNDD</text>
<text x="237.5" y="51.8">GNDD</text>
<text x="48.9" y="59">R45</text>
<text x="48.9" y="54.2">R94</text>
<text x="48.9" y="56.5">R93</text>
<text x="48.9" y="58">330</text>
<text x="65.4" y="59.2">C54</text>
<text x="73" y="54.8">GND</text>
<text x="76.8" y="55.6">R26</text>
<text x="76.8" y="57.9">330</text>
<text x="85.1" y="58.1">GNDD</text>
<text x="91.1" y="55.7">STM32L432KC</text>
<text x="118.1" y="55.6">GNDD</text>
<text x="132.3" y="59.4">R33</text>
<text x="24" y="61.9">TestPoint</text>
<text x="26.1" y="64.2">TP10</text>
<text x="48.9" y="60.6">330</text>
<text x="64.8" y="61.5">100n</text>
<text x="88.1" y="63.1">NRST</text>
<text x="96.1" y="64" transform="rotate(-90 96.1 64)">VDD</text>
<text x="98.7" y="64" transform="rotate(-90 98.7 64)">VDD</text>
<text x="101.2" y="65.1" transform="rotate(-90 101.2 65.1)">VDDA</text>
<text x="103.7" y="63.1">PA0</text>
<text x="103.7" y="65.6">PA1</text>
<text x="132.3" y="61.7">10k</text>
<text x="132.3" y="64.5">R34</text>
<text x="36.1" y="68.2">GPIOR_HEADER</text>
<text x="59.7" y="70.8">GNDD</text>
<text x="103.7" y="68.2">PA2</text>
<text x="103.7" y="70.7">PA3</text>
<text x="132.3" y="66.8">10k</text>
<text x="247.5" y="68.9" transform="rotate(-90 247.5 68.9)">CONL</text>
<text x="249.5" y="69.1" transform="rotate(-90 249.5 69.1)">TP9</text>
<text x="57.1" y="77.2">GNDD</text>
<text x="73.4" y="77.5" transform="rotate(-90 73.4 77.5)">10k</text>
<text x="75.7" y="77.8" transform="rotate(-90 75.7 77.8)">R35</text>
<text x="88.1" y="73.3">PH3</text>
<text x="103.7" y="73.3">PA4</text>
<text x="103.7" y="75.8">PA5</text>
<text x="128.9" y="72.6">GND</text>
<text x="200" y="77.1">D17</text>
<text x="54.6" y="83.5">GNDD</text>
<text x="70.8" y="81">Y2</text>
<text x="70.8" y="83.3">32.768K</text>
<text x="88.1" y="78.3">PC14</text>
<text x="88.1" y="80.9">PC15</text>
<text x="103.7" y="78.3">PA6</text>
<text x="103.7" y="80.9">PA7</text>
<text x="103.7" y="83.4">PA8</text>
<text x="189" y="79.4" transform="rotate(-90 189 79.4)">1.5k</text>
<text x="191.3" y="79.1" transform="rotate(-90 191.3 79.1)">R36</text>
<text x="200.1" y="79.6">LED</text>
<text x="205.1" y="78.9">GND</text>
<text x="239.8" y="79.4" transform="rotate(-90 239.8 79.4)">1.5k</text>
<text x="242.1" y="79.1" transform="rotate(-90 242.1 79.1)">R37</text>
<text x="250.8" y="78.3">D18</text>
<text x="250.9" y="80.9">LED</text>
<text x="255.9" y="78.9">GND</text>
<text x="54.6" y="89.9">GNDD</text>
<text x="63.2" y="84.9" transform="rotate(-90 63.2 84.9)">4p3</text>
<text x="88.1" y="86">PB0</text>
<text x="88.1" y="88.5">PB1</text>
<text x="102.5" y="88.5">PA10</text>
<text x="103.7" y="86">PA9</text>
<text x="56" y="93.7">TP7</text>
<text x="63.2" y="91.2" transform="rotate(-90 63.2 91.2)">4p3</text>
<text x="65.5" y="91.3" transform="rotate(-90 65.5 91.3)">C56</text>
<text x="88.1" y="91">PB3</text>
<text x="88.1" y="93.6">PB4</text>
<text x="102.5" y="91">PA11</text>
<text x="102.5" y="93.6">PA12</text>
<text x="140.7" y="92.2">GNDD</text>
<text x="44.5" y="98.6">TestPoint</text>
<text x="47.1" y="96.2">TP8</text>
<text x="53.4" y="96">TestPoint</text>
<text x="79.7" y="100.6" transform="rotate(-90 79.7 100.6)">330</text>
<text x="82" y="100.7" transform="rotate(-90 82 100.7)">R27</text>
<text x="88.1" y="96.1">PB5</text>
<text x="88.1" y="98.7">PB6</text>
<text x="88.1" y="101.2">PB7</text>
<text x="102.5" y="96.1">PA13</text>
<text x="102.5" y="98.7">PA14</text>
<text x="102.5" y="101.2">PA15</text>
<text x="145.9" y="97.5">C44</text>
<text x="187.3" y="100.2">SRV05-4</text>
<text x="190.4" y="97.9">U9</text>
<text x="96.1" y="102.4" transform="rotate(-90 96.1 102.4)">VSS</text>
<text x="98.7" y="102.4" transform="rotate(-90 98.7 102.4)">VSS</text>
<text x="101.2" y="102.4" transform="rotate(-90 101.2 102.4)">VSS</text>
<text x="137.9" y="105.6" transform="rotate(-90 137.9 105.6)">GNDD</text>
<text x="154.4" y="104.3">J6</text>
<text x="154.4" y="106.7">PROG_CONN</text>
<text x="191.5" y="104.2" transform="rotate(-90 191.5 104.2)">VP</text>
<text x="97.8" y="112.8">GNDD</text>
<text x="179.9" y="111.5">IO1</text>
<text x="200.3" y="111.5">IO3</text>
<text x="211.7" y="112" transform="rotate(-90 211.7 112)">1%</text>
<text x="236.3" y="110.1">J3</text>
<text x="94.6" y="114.5">GND</text>
<text x="179.9" y="116.6">IO2</text>
<text x="200.3" y="116.6">IO4</text>
<text x="209.1" y="116.8" transform="rotate(-90 209.1 116.8)">R39</text>
<text x="211.7" y="116.8" transform="rotate(-90 211.7 116.8)">100</text>
<text x="249.1" y="114.9" transform="rotate(-90 249.1 114.9)">GND</text>
<text x="255.4" y="117.5" transform="rotate(-90 255.4 117.5)">GND</text>
<text x="173.7" y="123.5" transform="rotate(-90 173.7 123.5)">1%</text>
<text x="176" y="124.8" transform="rotate(-90 176 124.8)">R40</text>
<text x="249.1" y="125.1" transform="rotate(-90 249.1 125.1)">GND</text>
<text x="191.5" y="127" transform="rotate(-90 191.5 127)">VN</text>
<text x="232.3" y="131.7">GPIO_HEADER</text>
<text x="189.9" y="133.5">GND</text>
<text x="52.5" y="143">1.5k</text>
<text x="52.7" y="140.7">R23</text>
<text x="61.9" y="141.5">LED</text>
<text x="62.3" y="139.2">D6</text>
<text x="107.5" y="146.7" transform="rotate(-90 107.5 146.7)">R59</text>
<text x="110.1" y="145.5" transform="rotate(-90 110.1 145.5)">0</text>
<text x="32" y="155.4">J5</text>
<text x="60.3" y="154.8">SRV05-4</text>
<text x="63.4" y="152.5">U6</text>
<text x="69.2" y="150">GND</text>
<text x="82.5" y="153.3">C76</text>
<text x="82.6" y="150.7">470n</text>
<text x="91.9" y="155.8">GND</text>
<text x="106.6" y="154.5">CH340G</text>
<text x="123.3" y="150.7">100n</text>
<text x="124.6" y="153.2">C77</text>
<text x="138.5" y="150.7">100n</text>
<text x="139.6" y="153.3">C78</text>
<text x="27" y="157.7">USB_B_Micro</text>
<text x="64.5" y="158.8" transform="rotate(-90 64.5 158.8)">VP</text>
<text x="102.5" y="159.2" transform="rotate(-90 102.5 159.2)">V3</text>
<text x="105" y="160.5" transform="rotate(-90 105 160.5)">VCC</text>
<text x="107.6" y="159.6">TXD</text>
<text x="114.9" y="157.1">R24</text>
<text x="116.1" y="159.6">0</text>
<text x="131.4" y="158.9">GND</text>
<text x="30.7" y="162.2">VBUS</text>
<text x="32.8" y="167.2">D+</text>
<text x="52.9" y="166.1">IO1</text>
<text x="73.3" y="166.1">IO3</text>
<text x="89.5" y="164.7">R30</text>
<text x="90.7" y="167.1">0</text>
<text x="97" y="162.2">R232</text>
<text x="97" y="167.2">UD+</text>
<text x="107.3" y="162.2">RXD</text>
<text x="107.6" y="167.2">~{CTS}</text>
<text x="114.9" y="163.4">R25</text>
<text x="115.7" y="166">CTS1</text>
<text x="116.1" y="162.2">0</text>
<text x="123.8" y="167.2">TestPoint</text>
<text x="30.1" y="173" transform="rotate(-90 30.1 173)">Shield</text>
<text x="32.6" y="173" transform="rotate(-90 32.6 173)">GND</text>
<text x="32.8" y="169.8">D-</text>
<text x="33.7" y="172.3">ID</text>
<text x="52.9" y="171.2">IO2</text>
<text x="73.3" y="171.2">IO4</text>
<text x="89.5" y="172.3">R32</text>
<text x="90.7" y="169.8">0</text>
<text x="97" y="169.8">UD-</text>
<text x="107.3" y="169.8">~{DSR}</text>
<text x="109.2" y="172.3">~{RI}</text>
<text x="115.5" y="173.6">DCD1</text>
<text x="115.5" y="168.5">DSR1</text>
<text x="123.8" y="169.8">TestPoint</text>
<text x="91.1" y="176.2">Y3</text>
<text x="91.1" y="178.5">12M8</text>
<text x="97" y="174.9">XI</text>
<text x="97" y="179.9">XO</text>
<text x="107.2" y="174.9">~{DCD}</text>
<text x="107.5" y="177.4">~{DTR}</text>
<text x="107.6" y="179.9">~{RTS}</text>
<text x="115.6" y="176.1">DTR1</text>
<text x="115.7" y="178.7">RTS1</text>
<text x="123.8" y="177.4">TestPoint</text>
<text x="123.8" y="179.9">TestPoint</text>
<text x="123.8" y="174.9">TestPoint</text>
<text x="27.3" y="183.1">GND</text>
<text x="64.5" y="181.7" transform="rotate(-90 64.5 181.7)">VN</text>
<text x="83.5" y="180.1" transform="rotate(-90 83.5 180.1)">22p</text>
<text x="85.9" y="180.2" transform="rotate(-90 85.9 180.2)">C74</text>
<text x="105" y="181.1" transform="rotate(-90 105 181.1)">GND</text>
<text x="29.8" y="186.9">GND</text>
<text x="62.9" y="186.9">GND</text>
<text x="76.8" y="186.9">GND</text>
<text x="83.5" y="187.7" transform="rotate(-90 83.5 187.7)">22p</text>
<text x="85.9" y="187.8" transform="rotate(-90 85.9 187.8)">C75</text>
<text x="89.5" y="186.9">GND</text>
<text x="102.2" y="187.3">U11</text>
<text x="102.2" y="189.4">GND</text>
</g>
<g font-size="1.8" fill="#a90000">
<text x="188.5" y="39.1">1</text>
<text x="188.5" y="41.7">2</text>
<text x="216.5" y="41.7">7</text>
<text x="216.5" y="39.1">8</text>
<text x="188.5" y="44.2">3</text>
<text x="188.5" y="46.7">4</text>
<text x="216.5" y="46.7">5</text>
<text x="216.5" y="44.2">6</text>
<text x="45.6" y="51.8">1</text>
<text x="45.6" y="54.4">2</text>
<text x="45.6" y="56.9">3</text>
<text x="45.6" y="59.4">4</text>
<text x="95" y="59.1" transform="rotate(-90 95 59.1)">1</text>
<text x="97.5" y="59.7" transform="rotate(-90 97.5 59.7)">17</text>
<text x="100.1" y="59.1" transform="rotate(-90 100.1 59.1)">5</text>
<text x="45.6" y="62">5</text>
<text x="45.6" y="64.5">6</text>
<text x="85.7" y="62">4</text>
<text x="108.5" y="62">6</text>
<text x="108.5" y="64.5">7</text>
<text x="108.5" y="67.1">8</text>
<text x="108.5" y="69.6">9</text>
<text x="85" y="72.1">31</text>
<text x="85.7" y="77.2">2</text>
<text x="107.9" y="72.1">10</text>
<text x="107.9" y="74.7">11</text>
<text x="107.9" y="77.2">12</text>
<text x="85.7" y="79.8">3</text>
<text x="107.9" y="79.8">13</text>
<text x="107.9" y="82.3">18</text>
<text x="85" y="84.8">14</text>
<text x="85" y="87.4">15</text>
<text x="85" y="89.9">26</text>
<text x="107.9" y="84.8">19</text>
<text x="107.9" y="87.4">20</text>
<text x="107.9" y="89.9">21</text>
<text x="85" y="92.5">27</text>
<text x="85" y="95">28</text>
<text x="107.9" y="92.5">22</text>
<text x="107.9" y="95">23</text>
<text x="85" y="97.5">29</text>
<text x="85" y="100.1">30</text>
<text x="107.9" y="97.5">24</text>
<text x="107.9" y="100.1">25</text>
<text x="145.9" y="99.8">100n1</text>
<text x="95" y="105.5" transform="rotate(-90 95 105.5)">16</text>
<text x="97.5" y="105.5" transform="rotate(-90 97.5 105.5)">32</text>
<text x="100.1" y="105.5" transform="rotate(-90 100.1 105.5)">33</text>
<text x="149.8" y="102.6">2</text>
<text x="149.8" y="105.2">3</text>
<text x="149.8" y="107.7">4</text>
<text x="193.8" y="103.6" transform="rotate(-90 193.8 103.6)">5</text>
<text x="180.9" y="113.7">1</text>
<text x="201.2" y="113.7">4</text>
<text x="241.2" y="112.8">1</text>
<text x="180.9" y="118.8">3</text>
<text x="201.2" y="118.8">6</text>
<text x="241.2" y="115.3">2</text>
<text x="241.2" y="117.9">3</text>
<text x="241.2" y="120.4">4</text>
<text x="241.2" y="122.9">5</text>
<text x="241.2" y="125.5">6</text>
<text x="193.8" y="126.4" transform="rotate(-90 193.8 126.4)">2</text>
<text x="101.3" y="155.6" transform="rotate(-90 101.3 155.6)">4</text>
<text x="37.4" y="161">1</text>
<text x="66.8" y="158.2" transform="rotate(-90 66.8 158.2)">5</text>
<text x="93.9" y="161">15</text>
<text x="103.9" y="156.3" transform="rotate(-90 103.9 156.3)">16</text>
<text x="112.3" y="158.5">2</text>
<text x="112.3" y="161">3</text>
<text x="37.4" y="166.1">3</text>
<text x="94.5" y="166.1">5</text>
<text x="112.3" y="166.1">9</text>
<text x="37.4" y="168.7">2</text>
<text x="37.4" y="171.2">4</text>
<text x="53.9" y="168.4">1</text>
<text x="53.9" y="173.4">3</text>
<text x="74.2" y="168.4">4</text>
<text x="74.2" y="173.4">6</text>
<text x="94.5" y="168.7">6</text>
<text x="94.5" y="173.7">7</text>
<text x="111.7" y="168.7">10</text>
<text x="111.7" y="171.2">11</text>
<text x="111.7" y="173.7">12</text>
<text x="29" y="176" transform="rotate(-90 29 176)">6</text>
<text x="31.5" y="176" transform="rotate(-90 31.5 176)">5</text>
<text x="111.7" y="176.3">13</text>
<text x="111.7" y="178.8">14</text>
<text x="66.8" y="181" transform="rotate(-90 66.8 181)">2</text>
<text x="103.9" y="183.6" transform="rotate(-90 103.9 183.6)">1</text>
</g>
<g font-size="1.4" fill="#840000">
<text x="55.6" y="52.9">3V3_LNA</text>
<text x="20.7" y="59.2">GPIOR3</text>
<text x="54.9" y="55.6">TXSTATE</text>
<text x="54.9" y="58">GPIOR2</text>
<text x="54.9" y="60.5">LED_RX</text>
<text x="74.6" y="63">STM32_NRST</text>
<text x="120.4" y="68.1">VCP_TX</text>
<text x="113.8" y="107.3" transform="rotate(-90 113.8 107.3)">VCP_RX</text>
<text x="120.4" y="159.6">VCP_RX</text>
<text x="46.5" y="165.4" transform="rotate(-90 46.5 165.4)">USB_DP</text>
<text x="52.9" y="165.4" transform="rotate(-90 52.9 165.4)">USB_DM</text>
<text x="81.8" y="167.2">USB_DP</text>
<text x="120.4" y="162.1">VCP_TX</text>
<text x="81.6" y="169.7">USB_DM</text>
<text x="46.5" y="176.2" transform="rotate(-90 46.5 176.2)">USB_DM</text>
<text x="52.9" y="178.6" transform="rotate(-90 52.9 178.6)">USB_DP</text>
</g>
<g font-size="1.4" fill="#0000c2">
<text x="137.2" y="68.3">PA2</text>
<text x="141.1" y="68.3">=</text>
<text x="143.5" y="68.3">USART2_TX</text>
<text x="147.3" y="94.7">programming</text>
<text x="147.3" y="96.3">connector:</text>
<text x="104.1" y="110.2">PA15</text>
<text x="109" y="110.2">=</text>
<text x="111.4" y="110.2">USART2_RX</text>
</g>
<g font-size="1.4" fill="#0f0f0f">
<text x="123.2" y="105.2">SWCLK(PA14)</text>
<text x="123.2" y="107.7">SWDIO(PA13)</text>
</g>
<g font-size="1.1" fill="#a90000">
<text x="86.2" y="176.3">2</text>
<text x="88.6" y="179" transform="rotate(-90 88.6 179)">3</text>
<text x="88.6" y="175.1" transform="rotate(-90 88.6 175.1)">1</text>
<text x="90.6" y="176.3">4</text>
</g>
</svg>
